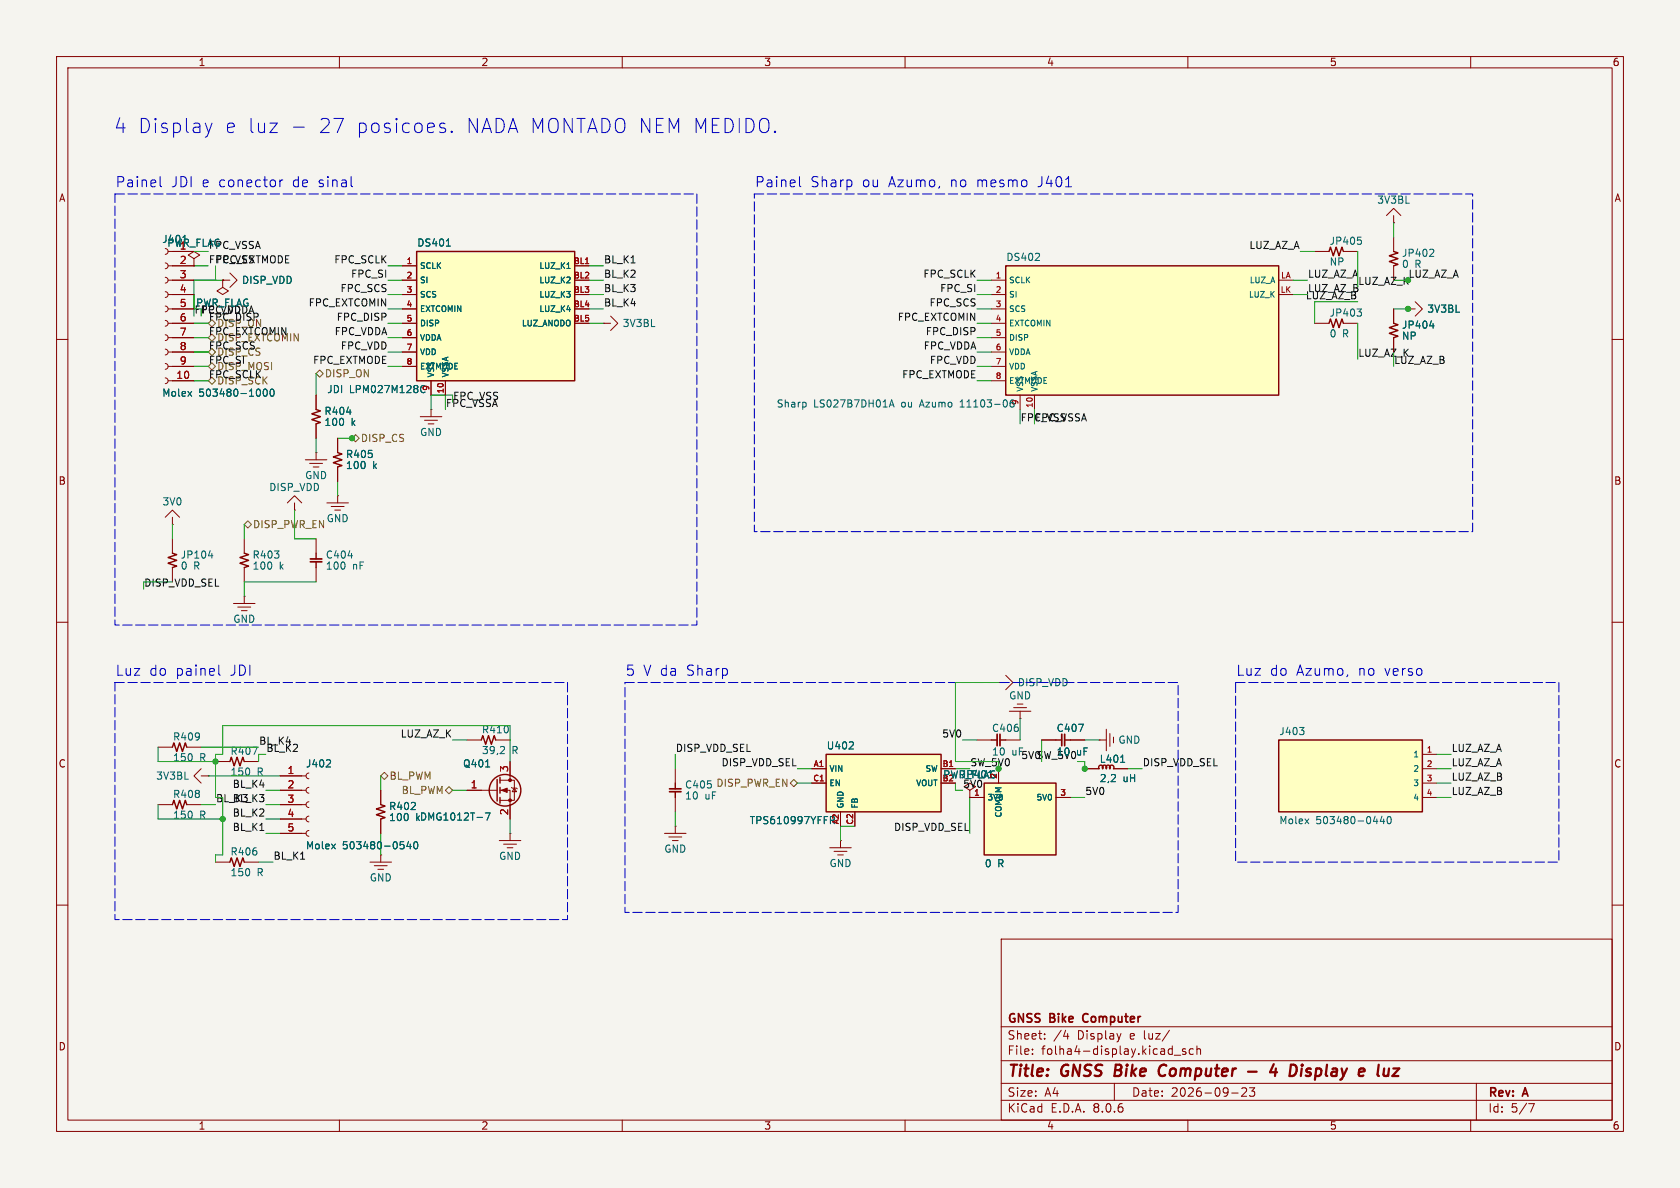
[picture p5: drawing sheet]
<svg xmlns="http://www.w3.org/2000/svg" width="297mm" height="210mm" viewBox="0 0 297 210" stroke-linecap="round" stroke-linejoin="round" font-family="sans-serif">
<path d="M0 0h297v210h-297z" fill="#f5f4ef" stroke="#f5f4ef" stroke-width=".18"/>
<g fill="none" stroke="#840000" stroke-width=".18">
<path d="M10 10h277v190h-277zM12 12h273v186h-273zM60 10v2M110 10v2M160 10v2M210 10v2M260 10v2M10 60h2M29.2 59.2l.4 .1 .1 .4-.1 .3-.4 .2M29.2 56.6l.4 .2 .1 .4-.1 .3-.4 .2M29.2 54.1l.4 .2 .1 .3-.1 .4-.4 .1M29.2 51.6l.4 .1 .1 .4-.1 .3-.4 .2"/>
<path d="M29.2 49l.4 .2 .1 .3-.1 .4-.4 .1M29.2 46.5l.4 .1 .1 .4-.1 .3-.4 .2M29.2 43.9l.4 .2 .1 .4-.1 .3-.4 .2M29.7 59.7h4.6M29.7 57.2h4.6M29.7 54.6h4.6M29.7 52.1h4.6M29.7 49.5h4.6M29.7 47h4.6M30.5 44.5h3.8M285 60h2M29.2 66.8l.4 .2 .1 .3-.1 .4-.4 .1"/>
<path d="M29.2 64.3l.4 .1 .1 .4-.1 .3-.4 .2M29.2 61.7l.4 .2 .1 .3-.1 .4-.4 .1M29.7 67.3h4.6M29.7 64.8h4.6M29.7 62.2h4.6M59.7 77.5v2.5M43.2 95.3v2.5M50.8 88.9l1.3-1.3 1.2 1.3M52.1 90.2h.1M52.1 88.9v1.3M54 81.3h3.8M54.7 81.9h2.3"/>
<path d="M55.4 82.6h1M55.9 80h.1M55.9 80v1.3M59.7 82.6v2.5M10 110h2M43.2 100.3v2.6M285 110h2M119.4 135.9v2.5M178.4 125.7h3.8M179.2 125.1h2.3M180.3 127h.1M180.3 125.7v1.3"/>
<path d="M184.1 130.8h2.6M189.2 130.8h2.6M191.8 135.9h2.5M196.8 135.9h2.6M10 160h2M117.5 147.3h3.8M118.2 148h2.3M118.9 148.6h1M119.4 146.1h.1M119.4 141v2.5M119.4 146.1v1.2M285 160h2"/>
<path d="M177 166h108v32h-108zM60 198v2M110 198v2M160 198v2M177 194.5h108M177 191.5h108M177 187.5h108M177 181.5h108M182.5 186.3v.1M182.5 185.5v.1M184.7 183.6v.1M184.7 182.8v.1"/>
<path d="M188 183.2h1M188.7 182.7v1M197 191.5v3M198.2 182.7l-.4 1M206.7 182.1l-1.2 2M207.6 186.5h1.1M209.6 185.5l-.4-.1-.2 .2 .1 .2 .5 .2v.3h-.6M210 198v2M211 185.5l-.5-.1-.3 .3v.4l.2 .2h.6M211.6 185.5l.2-.1 .4 .1v.9M211.6 184.9v1.5M217.7 193.2h1.2"/>
<path d="M220.3 192.4v.5l-.8 .9h.9M220.9 192.3h.9l-.5 .6 .4 .1v.7l-.2 .1h-.4l-.2-.1M260 198v2M261 191.5v6.5M270.2 195.1h1l-.6 1.5"/>
</g>
<path d="M197.3 188.2l-.3 2h.8M205.8 188.2a1.13 1.13 0 0 0-.9 .7 1.13 1.13 0 0 0 .2 1.2l.3 .1 .5-.1M220.6 189.4h1.6M225.2 188.1l-.7 1.4h1.3M225.6 188.9l-.2 1.3M230.8 190.1l.6 .1M231.3 188.9l-.2 .1-.2 .3 .1 .1 .5 .1M243.7 188.2l-.2 1.7 .3 .3" fill="none" stroke="#840000" stroke-width=".4"/>
<path d="M191.6 179.4l-.2 .4 .2 .7" fill="none" stroke="#840000" stroke-width=".3"/>
<path d="M43.2 97.8l.7 .2-1.5 .6 1.5 .5-1.5 .5 1.5 .5-.7 .2M59.7 80l.8 .3-1.6 .5 1.6 .5-1.6 .5 1.6 .5-.8 .3M119.4 138.4v1M119.4 140v1M186.7 130.8h1M188.2 130.8h1M194.3 135.9l-.1-.4 .3-.2h.3l.2 .3a.14 .14 0 0 1 .1 .2 .14 .14 0 0 1-.2 0 .14 .14 0 0 1 0-.2l.1-.2 .2-.1 .3 .1 .2 .2a.14 .14 0 0 1 0 .2 .14 .14 0 0 1-.2 0 .14 .14 0 0 1 0-.2l.1-.2 .3-.1 .3 .1 .1 .2a.14 .14 0 0 1 0 .2 .14 .14 0 0 1-.2 0 .14 .14 0 0 1 0-.2l.2-.3h.3l.3 .2-.1 .4" fill="none" stroke="#840000" stroke-width=".25"/>
<path d="M118.4 139.4h2M118.4 140h2M187.7 129.8v2M188.2 129.8v2" fill="none" stroke="#840000" stroke-width=".31"/>
<path d="M46.6 68.9a.69 .69 0 0 0 .3 1.1l.2-.1 .2-.3-.2-.7M47.9 68.8h.1a.68 .68 0 0 1 .5 .6 .68 .68 0 0 1-.5 .6 .84 .84 0 0 1-.1-1.2zM190.7 128h.8l-.5 1.3M198.1 134.8h.7" fill="none" stroke="#006464" stroke-width=".18"/>
<path d="M146 133.4h20.4v10.1h-20.4z" fill="#ffffc2"/>
<path d="M146 133.4h20.4v10.1h-20.4z" fill="none" stroke="#840000" stroke-width=".25"/>
<path d="M143.5 135.9h2.5M143.5 138.4h2.5M171.4 139.7v1.3M146.7 149.9h3.8M147.4 150.5h2.3M148.1 151.1h1M148.6 148.6h.1M148.6 143.5v2.6M148.6 148.6v1.3M151.1 143.5v2.6M171.4 141h.1" fill="none" stroke="#840000" stroke-width=".18"/>
<path d="M150.1 132.4h.8M150.8 131.3v.4M146.8 144.3h.5M146.8 145h.5" fill="none" stroke="#006464" stroke-width=".18"/>
<path d="M174 138.4h12.7v12.7h-12.7z" fill="#ffffc2"/>
<path d="M174 138.4h12.7v12.7h-12.7z" fill="none" stroke="#840000" stroke-width=".25"/>
<g fill="none" stroke="#840000" stroke-width=".18">
<path d="M29.2 91.4l1.3-1.2 1.2 1.2M30.5 92.7h.1M30.5 91.4v1.3M57.8 88.9h3.8M58.5 89.5h2.3M59.2 90.2h1M59.7 87.6h.1M59.7 87.6v1.3M194.3 130.8h.1M194.3 130.8h1.3M195.6 128.9v3.8M196.2 129.7v2.3"/>
<path d="M196.8 130.3v1M171.4 141h2.6M186.7 141h2.5"/>
</g>
<path d="M226.1 130.8h25.4v12.7h-25.4z" fill="#ffffc2"/>
<g fill="none" stroke="#840000" stroke-width=".25">
<path d="M55.9 72.4l.7 .2-1.5 .6 1.5 .5-1.5 .5 1.5 .5-.7 .2M30.5 97.8l.7 .2-1.5 .6 1.5 .5-1.5 .5 1.5 .5-.7 .2M30.5 132.1l.2-.8 .5 1.5 .5-1.5 .6 1.5 .5-1.5 .2 .8M40.6 134.6l.3-.7 .5 1.5 .5-1.5 .5 1.5 .5-1.5 .3 .7M85.1 130.8l.2-.8 .6 1.6 .5-1.6 .5 1.6 .5-1.6 .2 .8M87.9 137.8v3.8M88.4 137.4v1M88.4 139.2v1M175.3 130.8h1M176.8 130.8h1M226.1 130.8h25.4v12.7h-25.4zM30.5 142.2l.2-.7 .5 1.5 .5-1.5 .6 1.5 .5-1.5 .2 .7"/>
<path d="M40.6 152.4l.3-.8 .5 1.6 .5-1.6 .5 1.6 .5-1.6 .3 .8M67.3 142.2l.8 .3-1.6 .5 1.6 .5-1.6 .5 1.6 .5-.8 .3M88.4 141v1"/>
<circle cx="89.3" cy="139.7" r="2.79"/>
</g>
<g fill="none" stroke="#840000" stroke-width=".18">
<path d="M245.1 38.1l1.3-1.3 1.2 1.3M246.4 39.4h.1M246.4 38.1v1.3M38.4 51.4l1-.6 1 .6-1 .7zM39.4 49.5h.1M39.4 49.5v1.3M55.9 69.9v2.5M55.9 74.9v2.6M30.5 95.3v2.5M30.5 100.3v2.6M177.8 119.4l1.3 1.3-1.3 1.2M27.9 132.1h2.6"/>
<path d="M33 132.1h2.6M35.6 135.9l-1.3 1.3 1.3 1.2M35.6 137.2h1.2M36.8 137.2h.1M38.1 134.6h2.5M43.2 134.6h2.5M49.5 139.7h4.6M49.5 137.2h4.6M54.6 139.2l-.3 .1-.2 .4 .2 .4 .3 .1M54.6 136.7l-.3 .1-.2 .4 .2 .3 .3 .2M67.3 139.7v2.5M82.5 130.8h2.6"/>
<path d="M82.5 139.7h5.4M87.6 130.8h2.6M88.4 139.7h1.8v5.1M88.4 137.9h2.5v3.6h-2.5M90.2 134.6v3.3M90.4 139.2l.2 .1h.7l.1 .1M90.9 139.3l.4 .7h-.7zM172.7 130.8h2.6M176.5 120.7h.1M176.5 120.7h1.3M177.8 130.8h2.5M251.5 133.4h2.5"/>
<path d="M251.5 135.9h2.5M251.5 138.4h2.5M27.9 142.2h2.6M33 142.2h2.6M38.1 152.4h2.5M43.2 152.4h2.5M49.5 147.3h4.6M49.5 144.8h4.6M49.5 142.2h4.6M54.6 146.8l-.3 .2-.2 .3 .2 .4 .3 .1M54.6 144.3l-.3 .1-.2 .4 .2 .3 .3 .2M54.6 141.7l-.3 .2-.2 .3 .2 .4 .3 .1"/>
<path d="M65.4 152.4h3.8M66.2 153h2.3M66.8 153.7h1M67.3 151.1h.1M67.3 144.8v2.5M67.3 151.1v1.3M88.3 148.6h3.8M89 149.2h2.3M89.7 149.9h1M90.2 147.3h.1M90.2 147.3v1.3M251.5 141h2.5"/>
</g>
<g fill="none" stroke="#006464" stroke-width=".18">
<path d="M61.3 72.8h.8M36.9 98.2h.7M37.5 97.8v.9M44.6 132.1h.9l-.6 1.3M58.3 134.4l.1 .2v.3l-.7 .7h.7M85.9 135.6h.7M89.1 132l.1 .2-.1 .3-.7 .7h.8M229.7 128.6h.8l-.4 .5M230.4 129.1l.1 .2-.1 .5M72.2 148.7l-.3 .9h.8M72.5 149.2v.9M73.3 148.8h.1a.68 .68 0 0 1 .5 .6 .68 .68 0 0 1-.5 .7 .84 .84 0 0 1-.1-1.3z"/>
<path d="M85.8 143.7h.8l-.5 1.3M244.3 144.3l-.3 .9h.8M244.6 144.8v.8M245.4 144.4l.1-.1a.68 .68 0 0 1 .5 .7 .68 .68 0 0 1-.5 .6 .84 .84 0 0 1-.1-1.2z"/>
</g>
<path d="M176.3 129.8v2M176.8 129.8v2" fill="none" stroke="#840000" stroke-width=".31"/>
<g fill="#840000" stroke="#840000" stroke-width=".18">
<path d="M88.6 139.7l1.1-.4v.8z"/>
<circle cx="90.2" cy="141.5" r=".25"/>
<circle cx="90.2" cy="137.9" r=".25"/>
</g>
<path d="M177.8 47h48.3v22.9h-48.3z" fill="#ffffc2"/>
<path d="M177.8 47h48.3v22.9h-48.3zM234.9 44.5l.3-.8 .5 1.5 .5-1.5 .5 1.5 .5-1.5 .3 .8M234.9 57.2l.3-.8 .5 1.5 .5-1.5 .5 1.5 .5-1.5 .3 .8M246.4 57.2l.7 .2-1.5 .5 1.5 .5-1.5 .5 1.5 .5-.7 .3M246.4 44.5l.7 .2-1.5 .5 1.5 .5-1.5 .5 1.5 .5-.7 .3" fill="none" stroke="#840000" stroke-width=".25"/>
<g fill="none" stroke="#840000" stroke-width=".18">
<path d="M33.3 45.1l1-.6 1 .6-1 .6zM34.3 47h.1M34.3 45.7v1.3M39.4 49.5h.1M39.4 49.5h1.2M40.6 48.3l1.3 1.2-1.3 1.3M175.3 49.5h2.5M175.3 52.1h2.5M175.3 54.6h2.5M175.3 57.2h2.5M175.3 59.7h2.5M226.1 49.5h2.5"/>
<path d="M226.1 52.1h2.5M232.4 57.2h2.5M232.4 44.5h2.5M237.5 57.2h2.5M237.5 44.5h2.5M246.4 41.9v2.6M246.4 47v2.5M246.4 54.6v2.6M246.4 59.7v2.5M248.9 54.6h.1M248.9 54.6h1.3M250.2 53.3l1.3 1.3-1.3 1.3"/>
<path d="M175.3 62.2h2.5M175.3 64.8h2.5M175.3 67.3h2.5M180.3 69.9v2.5M182.9 69.9v2.5M41.3 106.7h3.8M42 107.3h2.3M42.7 108h1M43.2 105.4h.1M43.2 105.4v1.3"/>
</g>
<g fill="none" stroke="#006464" stroke-width=".18">
<path d="M183 46h.8M183.7 44.9v.4M239.9 54.6h.8l-.4 .5M240 41.9h.6M240.4 42.4l.3 .2v.4l-.3 .2M240.4 55.1l.3 .2v.4l-.3 .2M252.8 57.6h.7M253.2 44.1l.3 .2-.1 .3-.7 .7h.8M253.4 57.2v.8M142.5 71.2v.6M157.2 72l.4-1.3 .5 1.3M157.3 71.6h.6"/>
<path d="M169.7 72h.8M169.9 71h-.2M178.6 71v.8M178.6 71.3v.1"/>
</g>
<path d="M73.7 44.5h27.9v22.8h-27.9z" fill="#ffffc2"/>
<path d="M73.7 44.5h27.9v22.8h-27.9zM55.9 97.8v1M55.9 99.3v1" fill="none" stroke="#840000" stroke-width=".25"/>
<g fill="none" stroke="#840000" stroke-width=".18">
<path d="M30.5 47h3.8M30.5 49.5h3.8M30.5 52.1h3.8M30.5 54.6h3.8M30.5 57.2h3.8M30.5 59.7h3.8M30.5 44.5h3.8M34.3 47h.1M39.4 49.5h.1M71.1 47h2.6M71.1 49.5h2.6M71.1 52.1h2.6"/>
<path d="M71.1 54.6h2.6M71.1 57.2h2.6M71.1 59.7h2.6M101.6 47h2.5M101.6 49.5h2.5M101.6 52.1h2.5M101.6 54.6h2.5M101.6 57.2h2.5M106.7 57.2h.1M106.7 57.2h1.2M107.9 55.9l1.3 1.3-1.3 1.2M246.4 54.6v2.6"/>
<path d="M246.4 59.7v2.5M248.9 54.6h.1M30.5 62.2h3.8M30.5 64.8h3.8M30.5 67.3h3.8M55.9 69.9v2.5M55.9 74.9v2.6M59.7 77.5v2.5M71.1 62.2h2.6M71.1 64.8h2.6M74.3 73.7h3.8M75.1 74.3h2.2"/>
<path d="M75.7 74.9h1M76.2 72.4h.1M76.2 67.3v2.6M76.2 72.4v1.3M78.7 67.3v2.6M55.9 95.3v2.5M59.7 82.6v2.5M55.9 100.3v2.6M49.5 137.2h3.8M49.5 139.7h3.8M67.3 139.7v2.5M82.5 139.7h2.6"/>
<path d="M90.2 134.6v2.6M143.5 135.9h2.5M143.5 138.4h2.5M184.1 130.8h2.6M189.2 130.8h2.6M191.8 135.9h2.5M196.8 135.9h2.6M49.5 142.2h3.8M49.5 144.8h3.8M49.5 147.3h3.8M67.3 144.8v2.5M90.2 142.2v2.6"/>
<path d="M148.6 143.5v2.6M151.1 143.5v2.6M171.4 141h.1M171.4 141h2.6M186.7 141h2.5"/>
</g>
<g fill="none" stroke="#006464" stroke-width=".18">
<path d="M78.9 43.5h.7M100.2 47.5h.6M252.8 57.6h.7M253.4 57.2v.8M46.6 68.9a.69 .69 0 0 0 .3 1.1l.2-.1 .2-.3-.2-.7M47.9 68.8h.1a.68 .68 0 0 1 .5 .6 .68 .68 0 0 1-.5 .6 .84 .84 0 0 1-.1-1.2zM61.3 72.8h.8M61.5 98.2h.8M58.3 134.4l.1 .2v.3l-.7 .7h.7M85.9 135.6h.7M150.1 132.4h.8M150.8 131.3v.4"/>
<path d="M190.7 128h.8l-.5 1.3M198.1 134.8h.7M72.2 148.7l-.3 .9h.8M72.5 149.2v.9M73.3 148.8h.1a.68 .68 0 0 1 .5 .6 .68 .68 0 0 1-.5 .7 .84 .84 0 0 1-.1-1.3zM85.8 143.7h.8l-.5 1.3M146.8 144.3h.5M146.8 145h.5"/>
</g>
<path d="M103.5 46.6h.6" fill="none" stroke="#a90000" stroke-width=".18"/>
<path d="M54.9 98.8h2M54.9 99.3h2" fill="none" stroke="#840000" stroke-width=".31"/>
<path d="M36.8 57.2l.7-.7 .6 .7-.6 .6zM36.8 59.7l.7-.6 .6 .6-.6 .6zM36.8 64.8l.7-.7 .6 .7-.6 .6zM36.8 67.3l.7-.6 .6 .6-.6 .6zM36.8 62.2l.7-.6 .6 .6-.6 .7zM55.9 66l.6-.6 .6 .6-.6 .7zM62.2 77.5l.7-.7 .6 .7-.6 .6zM43.2 92.7l.6-.6 .6 .6-.6 .6zM67.3 137.2l.6-.7 .7 .7-.7 .6zM78.7 139.7l.7-.6 .6 .6-.6 .6zM140.3 137.8l.7 .6-.7 .7-.6-.7z" fill="none" stroke="#725600" stroke-width=".18"/>
<path d="M111.6 46.5h.7M231.5 50.3v1.3M232.6 50.3v1M233.3 50.3v1M233.8 50.3h.8l-.8 1.3M235.9 51.6l.4-1.3 .4 1.3M237 50.3h.9l-.9 1.3M239.3 50.9h.5M239.8 50.3h-.5v1.3M240.1 51.1l-.1 .3M45.9 146.8h.7M53.1 151.9h.8" fill="none" stroke="#0f0f0f" stroke-width=".18"/>
<g fill="none" stroke="#0000c2" stroke-width=".18">
<path d="M28.3 31.2v1.6l.3 .2M36.3 21.8l.6 1.6M36.9 23.4l-.3 .6M37.5 21.8l-.6 1.6M49.5 31.8v1.2M50 31.8l-.4 .1-.1 .3M51.9 22.5h1.9M62.2 32.9l.1 .1M78.1 22.6l.6 .1 .1 .4-.4 .3h-.4M78.1 21.8l.6 .1M79.9 23.2l.1 .1-.1 .1M79.9 23.2l-.2 .1 .2 .1"/>
<path d="M79.9 23.2v.2M141.3 31.2v1.6l.3 .2M38.7 117.6v1.5l.2 .3"/>
</g>
<path d="M20.3 34.3h102.9v76.2h-102.9zM133.3 34.3h127v59.7h-127zM20.3 120.7h80v41.9h-80zM110.5 120.7h97.8v40.6h-97.8zM218.4 120.7h57.2v31.7h-57.2z" fill="none" stroke="#0000c2" stroke-width=".18" stroke-dasharray="1.7 .6"/>
<g fill="none" stroke="#009600" stroke-width=".18">
<path d="M246.4 39.4v2.5M34.3 57.2h2.5M34.3 59.7h2.5M34.3 47h2.5M38.1 47v2.5M39.4 49.5h-5.1v6.4M68.6 57.2h2.5M68.6 49.5h2.5M68.6 54.6h2.5M68.6 59.7h2.5M68.6 47h2.5M68.6 52.1h2.5"/>
<path d="M104.1 57.2h2.6M104.1 49.5h2.6M104.1 54.6h2.6M104.1 47h2.6M104.1 52.1h2.6M172.7 57.2h2.6M172.7 49.5h2.6M172.7 54.6h2.6M172.7 59.7h2.6M172.7 52.1h2.6M228.6 49.5h2.5M228.6 52.1h2.5"/>
<path d="M229.9 44.5h2.5M240 44.5v6.3M240 57.2v6.3M240 53.3h-7.6v3.9M246.4 54.6h2.5M248.9 54.6h.1M34.3 64.8h2.5M34.3 62.2h2.5M34.3 67.3h2.5M55.9 66v3.9M55.9 77.5v2.5M59.7 77.5h2.5"/>
<path d="M62.2 77.5h.1M68.6 64.8h2.5M68.6 62.2h2.5M78.7 69.9v2.5M80 69.9h-3.8v2.5M172.7 64.8h2.6M172.7 62.2h2.6M172.7 67.3h2.6M180.3 72.4v2.5M182.9 72.4v2.5M246.4 62.2v2.6M30.5 92.7v2.6"/>
<path d="M43.2 92.7v2.6M52.1 90.2v5.1h3.8M59.7 85.1v2.5M25.4 102.9h5.1M55.9 102.9h-12.7v2.5M27.9 132.1v2.5h10.2M35.6 132.1h10.1M36.8 137.2h12.7M47 139.7h2.5M47 133.4h-1.3v1.2M67.3 137.2v2.5M80 139.7h2.5"/>
<path d="M80 130.8h2.5M90.2 134.6v-6.3h-50.8v5.1h-1.3v7.6M119.4 133.4v2.5M141 135.9h2.5M141 138.4h2.5M168.9 138.4v1.3h1.3M170.2 130.8h2.5M176.5 120.7h-7.6v13.9h7.6M180.3 127v3.8M184.1 130.8v3.8M190.5 134.6h1.3v1.3M191.8 135.9h.1"/>
<path d="M191.8 130.8h2.5M199.4 135.9h2.5M254 135.9h2.5M254 133.4h2.5M254 138.4h2.5M27.9 142.2v2.6h11.5M35.6 142.2h2.5M39.4 141v10.1h-1.3v1.3M45.7 152.4h2.6M47 144.8h2.5M47 147.3h2.5M47 142.2h2.5"/>
<path d="M67.3 147.3v3.8M90.2 144.8v2.5M119.4 143.5v2.6M151.1 146.1h-2.5v2.5M171.4 141v6.3M189.2 141h2.6M254 141h2.5"/>
</g>
<g fill="#009600" stroke="#009600" stroke-width=".18">
<circle cx="191.8" cy="135.9" r=".46"/>
<circle cx="62.2" cy="77.5" r=".46"/>
<circle cx="38.1" cy="134.6" r=".46"/>
<circle cx="39.4" cy="144.8" r=".46"/>
<circle cx="248.9" cy="54.6" r=".46"/>
</g>
<g font-size="3.5" fill="#0000c2">
<text x="20" y="23.8">4 Display</text>
<text x="39.6" y="23.8">e luz</text>
<text x="56" y="23.8">27</text>
<text x="62.6" y="23.8">posicoes.</text>
<text x="82" y="23.8">NADA MONTADO NEM MEDIDO.</text>
</g>
<g font-size="2.8" fill="#840000">
<text x="178" y="190.9">Title:</text>
<text x="187.7" y="190.9">GNSS</text>
<text x="197.9" y="190.9">Bike</text>
<text x="206.5" y="190.9">Computer</text>
<text x="227.8" y="190.9">4</text>
<text x="232" y="190.9">Display</text>
<text x="245.1" y="190.9">e</text>
</g>
<g font-size="2.5" fill="#0000c2">
<text x="20.3" y="33.2">Painel</text>
<text x="30.2" y="33.2">JDI e conector</text>
<text x="51.8" y="33.2">de</text>
<text x="56.5" y="33.2">sinal</text>
<text x="133.3" y="33.2">Painel</text>
<text x="143.2" y="33.2">Sharp</text>
<text x="152.4" y="33.2">ou</text>
<text x="157.1" y="33.2">Azumo,</text>
<text x="168.1" y="33.2">no</text>
<text x="172.8" y="33.2">mesmo</text>
<text x="183.7" y="33.2">J401</text>
<text x="20.3" y="119.6">Luz</text>
<text x="26.3" y="119.6">do</text>
<text x="31.1" y="119.6">painel</text>
<text x="40.8" y="119.6">JDI</text>
<text x="110.5" y="119.6">5</text>
<text x="113.7" y="119.6">V da</text>
<text x="121.4" y="119.6">Sharp</text>
<text x="218.4" y="119.6">Luz</text>
<text x="224.5" y="119.6">do</text>
<text x="229.2" y="119.6">Azumo,</text>
<text x="240.2" y="119.6">no</text>
<text x="244.9" y="119.6">verso</text>
</g>
<g font-size="2.1" fill="#840000">
<text x="178" y="184">Sheet:</text>
<text x="178" y="181.2">GNSS</text>
<text x="185.7" y="181.2">Bike</text>
<text x="186.2" y="184">/4</text>
<text x="190.5" y="184">Display</text>
<text x="192.1" y="181.2">Computer</text>
<text x="199.9" y="184">e luz/</text>
<text x="178" y="186.7">File:</text>
<text x="184.1" y="186.7">folha4-display.kicad_sch</text>
<text x="178" y="196.9">KiCad</text>
<text x="178" y="194.1">Size:</text>
<text x="184.7" y="194.1">A4</text>
<text x="185.7" y="196.9">E.D.A.</text>
<text x="193.3" y="196.9">8.0.6</text>
<text x="200" y="194.1">Date:</text>
<text x="207" y="194.1">2026-09-23</text>
<text x="263" y="194.3">Rev:</text>
<text x="263" y="196.9">Id:</text>
<text x="267.1" y="196.9">5/7</text>
<text x="269.4" y="194.3">A</text>
</g>
<g font-size="1.8" fill="#840000">
<text x="35" y="11.9">1</text>
<text x="85" y="11.9">2</text>
<text x="135" y="11.9">3</text>
<text x="185" y="11.9">4</text>
<text x="235" y="11.9">5</text>
<text x="285" y="11.9">6</text>
<text x="10.3" y="35.9">A</text>
<text x="285.3" y="35.9">A</text>
<text x="10.3" y="85.9">B</text>
<text x="285.3" y="85.9">B</text>
<text x="10.3" y="135.9">C</text>
<text x="166.6" y="137.8">PWR_FLAG</text>
<text x="285.3" y="135.9">C</text>
<text x="10.3" y="185.9">D</text>
<text x="285.3" y="185.9">D</text>
<text x="35" y="199.9">1</text>
<text x="85" y="199.9">2</text>
<text x="135" y="199.9">3</text>
<text x="185" y="199.9">4</text>
<text x="235" y="199.9">5</text>
<text x="285" y="199.9">6</text>
</g>
<g font-size="1.8" fill="#006464">
<text x="243.4" y="36.2">3V3BL</text>
<text x="28.6" y="43.2">J401</text>
<text x="29.5" y="43.8">PWR_FLAG</text>
<text x="31.7" y="44.2">1</text>
<text x="36.8" y="44.1">FPC_VSSA</text>
<text x="73.7" y="43.8">DS401</text>
<text x="177.8" y="46.3">DS402</text>
<text x="235" y="43.5">JP405</text>
<text x="247.8" y="45.6">JP402</text>
<text x="247.8" y="47.6">0</text>
<text x="250.1" y="47.6">R</text>
<text x="42.7" y="50.4">DISP_VDD</text>
<text x="34.3" y="55.5">FPC_VDD</text>
<text x="34.6" y="54.4">PWR_FLAG</text>
<text x="35.6" y="55.5">FPC_VDDA</text>
<text x="110" y="58">3V3BL</text>
<text x="235" y="56.2">JP403</text>
<text x="235" y="59.9">0</text>
<text x="237.3" y="59.9">R</text>
<text x="247.8" y="58.3">JP404</text>
<text x="252.2" y="55.5">3V3BL</text>
<text x="247.8" y="60.3">NP</text>
<text x="28.6" y="70.3">Molex</text>
<text x="35.1" y="70.3">503480-1000</text>
<text x="38.3" y="68.2">DISP_SCK</text>
<text x="57.7" y="69.7">JDI</text>
<text x="61.8" y="69.7">LPM027M128C</text>
<text x="57.3" y="73.5">R404</text>
<text x="57.3" y="75.5">100</text>
<text x="62.1" y="75.5">k</text>
<text x="74.2" y="77.3">GND</text>
<text x="137.2" y="72.2">Sharp</text>
<text x="143.8" y="72.2">LS027B7DH01A</text>
<text x="159.5" y="72.2">ou</text>
<text x="162.9" y="72.2">Azumo</text>
<text x="170.2" y="72.2">11103-06</text>
<text x="61.1" y="81.2">R405</text>
<text x="61.1" y="83.1">100</text>
<text x="65.9" y="83.1">k</text>
<text x="28.6" y="89.5">3V0</text>
<text x="47.5" y="87">DISP_VDD</text>
<text x="53.8" y="84.9">GND</text>
<text x="57.7" y="92.5">GND</text>
<text x="31.9" y="98.9">JP104</text>
<text x="31.9" y="100.9">0</text>
<text x="34.2" y="100.9">R</text>
<text x="44.6" y="98.9">R403</text>
<text x="44.6" y="100.9">100</text>
<text x="49.4" y="100.9">k</text>
<text x="57.5" y="98.9">C404</text>
<text x="57.5" y="100.9">100</text>
<text x="62.3" y="100.9">nF</text>
<text x="41.1" y="110.3">GND</text>
<text x="178.3" y="123.8">GND</text>
<text x="179.8" y="121.5">DISP_VDD</text>
<text x="30.5" y="131.1">R409</text>
<text x="85.1" y="129.8">R410</text>
<text x="175.3" y="129.6">C406</text>
<text x="186.7" y="129.6">C407</text>
<text x="197.6" y="131.7">GND</text>
<text x="226.1" y="130.1">J403</text>
<text x="30.5" y="134.8">150</text>
<text x="35.3" y="134.8">R</text>
<text x="40.6" y="133.6">R407</text>
<text x="45.4" y="137.3">R</text>
<text x="54" y="135.9">J402</text>
<text x="81.8" y="135.9">Q401</text>
<text x="85.1" y="133.5">39,2</text>
<text x="90.5" y="133.5">R</text>
<text x="146.1" y="132.7">U402</text>
<text x="169.8" y="137.8">JP401</text>
<text x="186.7" y="133.8">10</text>
<text x="190.3" y="133.8">uF</text>
<text x="194.3" y="135">L401</text>
<text x="27.5" y="138">3V3BL</text>
<text x="30.5" y="141.3">R408</text>
<text x="68.7" y="143.4">R402</text>
<text x="121" y="139.6">C405</text>
<text x="121" y="141.5">10</text>
<text x="124.6" y="141.5">uF</text>
<text x="170.2" y="139.4">5V0</text>
<text x="194.3" y="138.5">2,2</text>
<text x="198.5" y="138.5">uH</text>
<text x="30.5" y="144.9">150</text>
<text x="35.3" y="144.9">R</text>
<text x="68.7" y="145.3">100</text>
<text x="73.5" y="145.3">kDMG1012T-7</text>
<text x="132.4" y="145.9">TPS610997YFFR</text>
<text x="226.1" y="145.9">Molex</text>
<text x="232.6" y="145.9">503480-0440</text>
<text x="40.6" y="151.4">R406</text>
<text x="40.6" y="155.1">150</text>
<text x="45.4" y="155.1">R</text>
<text x="54" y="150.3">Molex</text>
<text x="60.5" y="150.3">503480-0540</text>
<text x="88.1" y="152.2">GND</text>
<text x="117.3" y="150.9">GND</text>
<text x="146.6" y="153.5">GND</text>
<text x="174" y="153.5">0</text>
<text x="176.4" y="153.5">R</text>
<text x="65.3" y="156">GND</text>
</g>
<g font-size="1.8" fill="#a90000">
<text x="31.7" y="46.7">2</text>
<text x="31.7" y="49.3">3</text>
<text x="31.7" y="51.8">4</text>
<text x="31.7" y="54.4">5</text>
<text x="31.7" y="56.9">6</text>
<text x="31.7" y="59.4">7</text>
<text x="31.7" y="62">8</text>
<text x="31.7" y="64.5">9</text>
<text x="31.1" y="67.1">10</text>
<text x="50.7" y="136.9">1</text>
<text x="89.9" y="136.6" transform="rotate(-90 89.9 136.6)">3</text>
<text x="50.7" y="139.4">2</text>
<text x="50.7" y="142">3</text>
<text x="83.1" y="139.4">1</text>
<text x="50.7" y="144.5">4</text>
<text x="50.7" y="147.1">5</text>
<text x="89.9" y="144.2" transform="rotate(-90 89.9 144.2)">2</text>
</g>
<g font-size="1.8" fill="#0f0f0f">
<text x="36.8" y="46.6">FPC_VSS</text>
<text x="38.1" y="46.6">FPC_EXTMODE</text>
<text x="59" y="46.6">FPC_SCLK</text>
<text x="106.7" y="46.6">BL_K1</text>
<text x="220.8" y="44.1">LUZ_AZ_A</text>
<text x="235" y="47.2">NP</text>
<text x="60.1" y="51.7">FPC_SCS</text>
<text x="62" y="49.2">FPC_SI</text>
<text x="106.7" y="49.2">BL_K2</text>
<text x="106.7" y="51.7">BL_K3</text>
<text x="163.1" y="49.2">FPC_SCLK</text>
<text x="166.1" y="51.7">FPC_SI</text>
<text x="230.8" y="53">LUZ_AZ_B</text>
<text x="231.1" y="49.2">LUZ_AZ_A</text>
<text x="36.8" y="56.8">FPC_DISP</text>
<text x="36.8" y="59.3">FPC_EXTCOMIN</text>
<text x="38.3" y="58">DISP_ON</text>
<text x="54.5" y="54.3">FPC_EXTCOMIN</text>
<text x="59.1" y="59.3">FPC_VDDA</text>
<text x="59.4" y="56.8">FPC_DISP</text>
<text x="106.7" y="54.3">BL_K4</text>
<text x="158.6" y="56.8">FPC_EXTCOMIN</text>
<text x="163.6" y="59.3">FPC_DISP</text>
<text x="164.2" y="54.3">FPC_SCS</text>
<text x="36.8" y="61.9">FPC_SCS</text>
<text x="36.8" y="64.4">FPC_SI</text>
<text x="38.3" y="63.1">DISP_CS</text>
<text x="55.3" y="64.4">FPC_EXTMODE</text>
<text x="60.2" y="61.9">FPC_VDD</text>
<text x="163.2" y="61.9">FPC_VDDA</text>
<text x="164.3" y="64.4">FPC_VDD</text>
<text x="240" y="63.2">LUZ_AZ_K</text>
<text x="246.4" y="64.4">LUZ_AZ_B</text>
<text x="36.8" y="67">FPC_SCLK</text>
<text x="159.4" y="67">FPC_EXTMODE</text>
<text x="78.7" y="72">FPC_VSSA</text>
<text x="180.3" y="74.6">FPC_VSS</text>
<text x="182.9" y="74.6">FPC_VSSA</text>
<text x="45.7" y="131.7">BL_K4</text>
<text x="70.7" y="130.5">LUZ_AZ_K</text>
<text x="166.5" y="130.5">5V0</text>
<text x="40.6" y="137.3">150</text>
<text x="47" y="133">BL_K2</text>
<text x="119.4" y="133">DISP_VDD_SEL</text>
<text x="127.5" y="135.5">DISP_VDD_SEL</text>
<text x="175.3" y="133.8">10</text>
<text x="178.9" y="133.8">uF</text>
<text x="180.4" y="134.3">5V0SW_5V0</text>
<text x="201.9" y="135.5">DISP_VDD_SEL</text>
<text x="256.5" y="133">LUZ_AZ_A</text>
<text x="256.5" y="135.5">LUZ_AZ_A</text>
<text x="41" y="139.4">BL_K4</text>
<text x="41" y="141.9">BL_K3</text>
<text x="191.8" y="140.6">5V0</text>
<text x="256.5" y="138.1">LUZ_AZ_B</text>
<text x="256.5" y="140.6">LUZ_AZ_B</text>
<text x="41" y="147">BL_K1</text>
<text x="41" y="144.4">BL_K2</text>
<text x="157.9" y="147">DISP_VDD_SEL</text>
<text x="48.3" y="152.1">BL_K1</text>
</g>
<g font-size="1.8" fill="#009600">
<text x="240" y="50.5">LUZ_AZ_K</text>
<text x="248.9" y="49.2">LUZ_AZ_A</text>
<text x="80" y="70.8">FPC_VSS</text>
<text x="25.4" y="103.8">DISP_VDD_SEL</text>
<text x="171.4" y="135.5">SW_5V0</text>
<text x="38.1" y="141.9">BL_K3</text>
</g>
<g font-size="1.8" fill="#725600">
<text x="38.3" y="65.6">DISP_MOSI</text>
<text x="38.3" y="60.6">DISP_EXTCOMIN</text>
<text x="57.3" y="66.9">DISP_ON</text>
<text x="63.7" y="78.3">DISP_CS</text>
<text x="44.6" y="93.6">DISP_PWR_EN</text>
<text x="68.8" y="138">BL_PWM</text>
<text x="70.9" y="140.6">BL_PWM</text>
<text x="126.5" y="139.3">DISP_PWR_EN</text>
</g>
<g font-size="1.4" fill="#a90000">
<text x="71.8" y="46.7">1</text>
<text x="101.3" y="46.7">BL1</text>
<text x="71.8" y="49.3">2</text>
<text x="71.8" y="51.8">3</text>
<text x="101.3" y="49.3">BL2</text>
<text x="101.3" y="51.8">BL3</text>
<text x="175.9" y="49.3">1</text>
<text x="175.9" y="51.8">2</text>
<text x="226.3" y="51.8">LK</text>
<text x="226.4" y="49.3">LA</text>
<text x="71.8" y="54.4">4</text>
<text x="71.8" y="56.9">5</text>
<text x="71.8" y="59.4">6</text>
<text x="101.3" y="54.4">BL4</text>
<text x="101.3" y="56.9">BL5</text>
<text x="175.9" y="54.4">3</text>
<text x="175.9" y="56.9">4</text>
<text x="175.9" y="59.4">5</text>
<text x="71.8" y="62">7</text>
<text x="71.8" y="64.5">8</text>
<text x="175.9" y="62">6</text>
<text x="175.9" y="64.5">7</text>
<text x="75.9" y="69.2" transform="rotate(-90 75.9 69.2)">9</text>
<text x="78.5" y="69.7" transform="rotate(-90 78.5 69.7)">10</text>
<text x="175.9" y="67.1">8</text>
<text x="182.6" y="72.2" transform="rotate(-90 182.6 72.2)">10</text>
<text x="143.7" y="135.6">A1</text>
<text x="166.5" y="135.6">B1</text>
<text x="176.3" y="137.8" transform="rotate(-90 176.3 137.8)">2</text>
<text x="252.1" y="133.1">1</text>
<text x="252.1" y="135.6">2</text>
<text x="143.7" y="138.2">C1</text>
<text x="172.1" y="140.7">1</text>
<text x="187.3" y="140.7">3</text>
<text x="252.1" y="138.2">3</text>
<text x="252.1" y="140.7">4</text>
<text x="148.3" y="145.8" transform="rotate(-90 148.3 145.8)">A2</text>
<text x="150.9" y="145.9" transform="rotate(-90 150.9 145.9)">C2</text>
</g>
<g font-size="1.4" fill="#006464">
<text x="74.2" y="47.7">SCLK</text>
<text x="95.2" y="47.7">LUZ_K1</text>
<text x="74.2" y="50.3">SI</text>
<text x="74.2" y="52.8">SCS</text>
<text x="95.2" y="50.3">LUZ_K2</text>
<text x="95.2" y="52.8">LUZ_K3</text>
<text x="178.3" y="50.3">SCLK</text>
<text x="178.3" y="52.8">SI</text>
<text x="220.7" y="52.8">LUZ_K</text>
<text x="220.8" y="50.3">LUZ_A</text>
<text x="74.2" y="55.3">EXTCOMIN</text>
<text x="74.2" y="57.9">DISP</text>
<text x="92.1" y="57.9">LUZ_ANODO</text>
<text x="95.2" y="55.3">LUZ_K4</text>
<text x="178.3" y="55.3">SCS</text>
<text x="178.3" y="57.9">EXTCOMIN</text>
<text x="74.2" y="60.4">VDDA</text>
<text x="74.2" y="63">VDD</text>
<text x="74.2" y="65.5">EXTMODE</text>
<text x="178.3" y="60.4">DISP</text>
<text x="178.3" y="63">VDDA</text>
<text x="178.3" y="65.5">VDD</text>
<text x="76.9" y="66.8" transform="rotate(-90 76.9 66.8)">VSS</text>
<text x="79.5" y="66.8" transform="rotate(-90 79.5 66.8)">VSSA</text>
<text x="178.3" y="68">EXTMODE</text>
<text x="180.1" y="71.7" transform="rotate(-90 180.1 71.7)">9</text>
<text x="181.1" y="69.3" transform="rotate(-90 181.1 69.3)">VSS</text>
<text x="183.6" y="69.3" transform="rotate(-90 183.6 69.3)">VSSA</text>
<text x="146.6" y="136.6">VIN</text>
<text x="163.5" y="136.6">SW</text>
<text x="249.7" y="134.1">1</text>
<text x="249.7" y="136.6">2</text>
<text x="146.6" y="139.2">EN</text>
<text x="149.3" y="143" transform="rotate(-90 149.3 143)">GND</text>
<text x="151.9" y="143" transform="rotate(-90 151.9 143)">FB</text>
<text x="161.8" y="139.2">VOUT</text>
<text x="166.5" y="138.2">B2</text>
<text x="174.5" y="141.7">3V0</text>
<text x="183.1" y="141.7">5V0</text>
<text x="249.7" y="139.2">3</text>
<text x="249.7" y="141.7">4</text>
<text x="177.3" y="144.7" transform="rotate(-90 177.3 144.7)">COMUM</text>
</g>
</svg>
